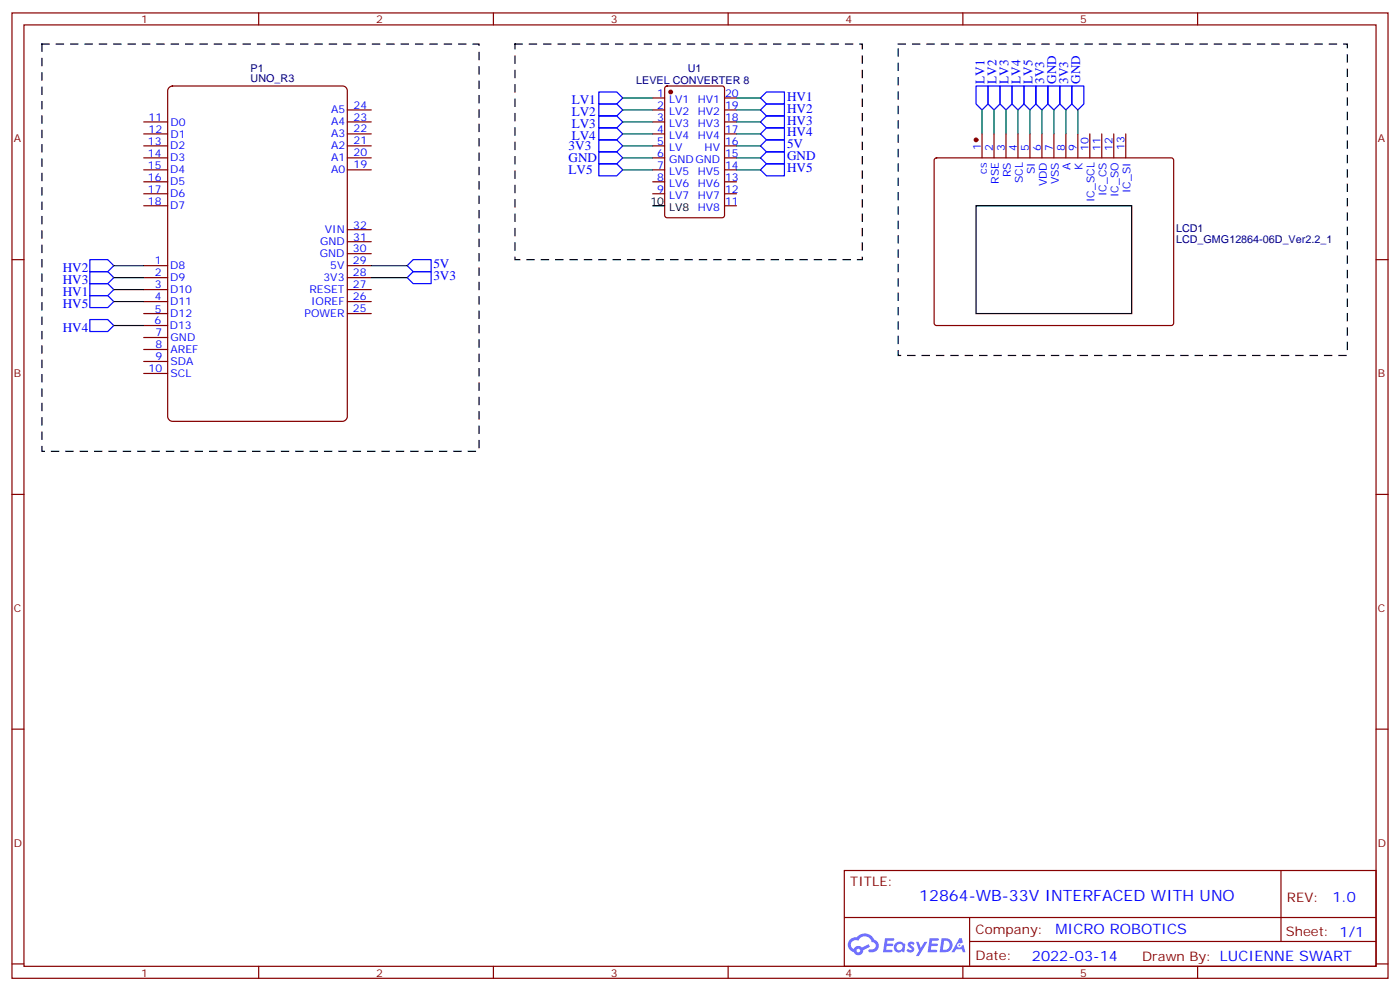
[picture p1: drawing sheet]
<svg xmlns="http://www.w3.org/2000/svg" width="412mm" height="292mm" viewBox="0 0 412 292" stroke-linecap="round" stroke-linejoin="round" font-family="sans-serif">
<g fill="none" stroke="#870000" stroke-width=".35">
<path d="M3.5 3.8h405.4v284.3h-405.4zM7.1 7.3h398.2v277.3h-398.2zM76.2 3.8v3.5M145.3 3.8v3.5M214.5 3.8v3.5M283.6 3.8v3.5M352.8 3.8v3.5M3.5 76.5h3.6M405.3 76.5h3.6M3.5 145.6h3.6M405.3 145.6h3.6M3.5 214.8h3.6"/>
<path d="M405.3 214.8h3.6M248.7 256.4h156.6v28.2h-156.6zM377.3 256.4v20.9M248.7 270.2h156.5M285.6 277.3h119.6M285.6 270.2v14.2M3.5 283.9h3.6M76.2 284.6v3.5M145.3 284.6v3.5M214.5 284.6v3.5M283.6 284.6v3.5M352.8 284.6v3.5"/>
<path d="M405.3 283.9h3.6"/>
</g>
<g fill="#5487ff">
<path d="M267.7 277.6a1.22 1.22 0 0 1 1.7 .2l-.4 .6a.47 .47 0 0 0-.3-.4 .47 .47 0 0 0-.5 .2l.1 .2a1.14 1.14 0 0 1 .8 1.8 1.14 1.14 0 0 1-1.9 0l-.2-.2 .5-.6 .7 .5a.29 .29 0 0 0 .3-.3 .29 .29 0 0 0-.2-.3 1.04 1.04 0 0 1-.6-1.7z"/>
<path d="M260.7 276.3h2.4l.3 .2-.2 .5-1.8 .1-.1 .8h1.5l.3 .4-.3 .4h-1.6l-.2 1.1h1.7l.2 .3-.2 .3-2.6 .1z"/>
<path d="M273.8 276.3h2.4l.3 .2-.1 .5-1.8 .1-.2 .8h1.6l.3 .4-.4 .4h-1.6l-.1 1.1h1.7l.2 .3-.2 .3-2.6 .1z"/>
<path d="M282.6 276.3h.7l.3 1.3-.6 .3a.69 .69 0 0 0-1 .3 .69 .69 0 0 0 .4 .9 .69 .69 0 0 0 .9-.6l.5-.2 .6 2.2h-.8l-.2-.9h-1.8l-.5 .9h-.8z"/>
<path d="M269.8 277.4h.8l.6 1.8 1.1-1.8h.9l-2.6 4.2h-.8l.9-1.5z"/>
<path d="M277.4 276.3l-.6 4.2h1.3a2.11 2.11 0 0 0 2.5-2.1 2.11 2.11 0 0 0-2.5-2.1zM278.1 277.1a1.39 1.39 0 0 1 1.7 1.4 1.39 1.39 0 0 1-1.8 1.3h-.3z"/>
<path d="M263.7 277.9a1.54 1.54 0 0 0-.1 2.2 1.54 1.54 0 0 0 2.2 .1l.6 .3 .3-2.3-.2-.3h-.4a1.49 1.49 0 0 0-2.4 0zM264 278.9a.94 .94 0 0 1 1.8 0 .94 .94 0 0 1-1.8 0z"/>
<path d="M250.4 276.7a2.18 2.18 0 0 0 1.1 3.7 1.44 1.44 0 0 0 1.6 .9 1.44 1.44 0 0 0 1.2-1.4l2-1.1-.5-.7-1.9 1a1.47 1.47 0 0 0-2.4 .4 1.39 1.39 0 0 1-.7-1.9 1.39 1.39 0 0 1 2-.5 2.12 2.12 0 0 1 2.2-1.3 2.12 2.12 0 0 1 1.9 1.7 1.14 1.14 0 0 1 1.1 1.4 1.14 1.14 0 0 1-1.7 .7 .43 .43 0 0 0-.5 .4 .43 .43 0 0 0 .4 .5 1.98 1.98 0 0 0 2.5-1.2 1.98 1.98 0 0 0-1.2-2.6 3.1 3.1 0 0 0-5.3-.6l-.9 .1zM252.3 280a.55 .55 0 0 1 1.1 0 .55 .55 0 0 1-1.1 0z"/>
<circle cx="282.6" cy="278.4" r=".26"/>
</g>
<g fill="none" stroke="#870000" stroke-width=".35">
<path d="M42.3 35.9h7.1M42.3 39.4h7.1M102.3 35.9h7.1M102.3 39.4h7.1M102.3 32.4h7.1M192.3 35.9h3.5M192.3 39.4h3.5M192.3 32.4h3.5M192.3 28.9h3.5M196 25.5l.5-.2h16.2l.7 .5v37.6l-.4 .7h-16.5l-.7-.4v-37.7zM213.4 35.9h3.6M213.4 39.4h3.6"/>
<path d="M213.4 32.4h3.6M213.4 28.9h3.6M289.3 39.4v7.1M292.8 39.4v7.1M296.3 39.4v7.1M299.9 39.4v7.1M303.4 39.4v7.1M306.9 39.4v7.1M310.4 39.4v7.1M314 39.4v7.1M317.5 39.4v7.1M321 39.4v7.1"/>
<path d="M324.6 39.4v7.1M328.1 39.4v7.1M331.6 39.4v7.1M42.3 43h7.1M42.3 46.5h7.1M42.3 50h7.1M42.3 53.6h7.1M42.3 57.1h7.1M102.3 43h7.1M102.3 46.5h7.1M102.3 50h7.1M192.3 43h3.5"/>
<path d="M192.3 46.5h3.5M192.3 50h3.5M192.3 53.6h3.5M192.3 57.1h3.5M213.4 43h3.6M213.4 46.5h3.6M213.4 50h3.6M213.4 53.6h3.6M213.4 57.1h3.6M275.4 46.7l.5-.2h69.1l.5 .2 .2 .5v48.3l-.7 .4-69.4-.1-.4-.6v-48zM42.3 78.2h7.1M42.3 60.6h7.1"/>
<path d="M102.3 78.2h7.1M102.3 74.7h7.1M102.3 71.2h7.1M102.3 67.7h7.1M213.4 60.6h3.6M42.3 81.8h7.1M42.3 85.3h7.1M42.3 88.8h7.1M42.3 92.4h7.1M42.3 95.9h7.1M42.3 99.4h7.1M102.3 81.8h7.1"/>
<path d="M102.3 85.3h7.1M102.3 88.8h7.1M102.3 92.4h7.1M42.3 102.9h7.1M42.3 106.5h7.1M42.3 110h7.1"/>
</g>
<g fill="#870000" stroke="#870000" stroke-width=".35">
<circle cx="287.5" cy="41.2" r=".53"/>
<circle cx="197.6" cy="27.1" r=".53"/>
</g>
<path d="M192.3 60.6h3.5M287.5 60.6h45.9v31.8h-45.9z" fill="none" stroke="#000" stroke-width=".35"/>
<path d="M49.7 25.9l1.1-.6h50.1a1.41 1.41 0 0 1 1.4 1.4v96a1.51 1.51 0 0 1-1.4 1.4h-50.1a1.51 1.51 0 0 1-1.4-1.4v-96z" fill="none" stroke="#800000" stroke-width=".35"/>
<g fill="none" stroke="#00f" stroke-width=".35">
<path d="M176.4 27.1h5.3l1.7 1.8-1.7 1.7h-5.3zM176.4 30.6h5.3l1.7 1.8-1.7 1.7h-5.3zM176.4 34.1h5.3l1.7 1.8-1.7 1.8h-5.3zM176.4 37.7h5.3l1.7 1.7-1.7 1.8h-5.3zM224 28.9l1.8-1.8h5.3v3.5h-5.3zM224 32.4l1.8-1.8h5.3v3.5h-5.3zM224 35.9l1.8-1.8h5.3v3.6h-5.3zM224 39.4l1.8-1.7h5.3v3.5h-5.3zM287.5 25.3h3.5v5.3l-1.7 1.8-1.8-1.8zM291 25.3h3.6v5.3l-1.8 1.8-1.8-1.8zM294.6 25.3h3.5v5.3l-1.8 1.8-1.7-1.8zM298.1 25.3h3.5v5.3l-1.7 1.8-1.8-1.8z"/>
<path d="M301.6 25.3h3.6v5.3l-1.8 1.8-1.8-1.8zM305.2 25.3h3.5v5.3l-1.8 1.8-1.7-1.8zM308.7 25.3h3.5v5.3l-1.8 1.8-1.7-1.8zM312.2 25.3h3.5v5.3l-1.7 1.8-1.8-1.8zM315.7 25.3h3.6v5.3l-1.8 1.8-1.8-1.8zM176.4 41.2h5.3l1.7 1.8-1.7 1.7h-5.3zM176.4 44.7h5.3l1.7 1.8-1.7 1.8h-5.3zM176.4 48.3h5.3l1.7 1.7-1.7 1.8h-5.3zM224 43l1.8-1.8h5.3v3.5h-5.3zM224 46.5l1.8-1.8h5.3v3.6h-5.3zM224 50l1.8-1.7h5.3v3.5h-5.3zM26.5 76.5h5.2l1.8 1.7-1.8 1.8h-5.2z"/>
<path d="M119.9 78.2l1.8-1.7h5.3v3.5h-5.3zM26.5 83.5h5.2l1.8 1.8-1.8 1.8h-5.2zM26.5 80h5.2l1.8 1.8-1.8 1.7h-5.2zM26.5 94.1h5.2l1.8 1.8-1.8 1.7h-5.2zM26.5 87.1h5.2l1.8 1.7-1.8 1.8h-5.2zM119.9 81.8l1.8-1.8h5.3v3.5h-5.3z"/>
</g>
<g fill="none" stroke="#008700" stroke-width=".35">
<path d="M183.4 28.9h8.9M183.4 32.4h8.9M183.4 35.9h8.9M183.4 39.4h8.9M217 28.9h7M217 32.4h7M217 35.9h7M217 39.4h7M289.3 32.4v7M292.8 32.4v7M296.3 32.4v7M299.9 32.4v7"/>
<path d="M303.4 32.4v7M306.9 32.4v7M310.4 32.4v7M314 32.4v7M317.5 32.4v7M183.4 43h8.9M183.4 46.5h8.9M183.4 50h8.9M217 43h7M217 46.5h7M217 50h7M33.5 78.2h8.8"/>
<path d="M109.4 78.2h10.5M33.5 85.3h8.8M33.5 81.8h8.8M33.5 88.8h8.8M33.5 95.9h8.8M109.4 81.8h10.5"/>
</g>
<path d="M12.3 13h128.8v119.9h-128.8zM151.7 13h102.3v63.5h-102.3zM264.6 13h132.3v91.7h-132.3z" fill="none" stroke="#000" stroke-width=".35" stroke-dasharray="2.1 2.1"/>
<text font-size="4.6" fill="#00f" x="270.8" y="265.4">12864-WB-33V INTERFACED WITH UNO</text>
<g font-size="4.2" fill="#00f">
<text x="392.5" y="265.7">1.0</text>
<text x="310.9" y="275.2">MICRO ROBOTICS</text>
<text x="304" y="283">2022-03-14</text>
</g>
<g font-size="3.9" fill="#00f">
<text x="231.8" y="29.6">HV1</text>
<text x="290" y="24.7" transform="rotate(-90 290 24.7)">LV1</text>
<text x="293.5" y="24.7" transform="rotate(-90 293.5 24.7)">LV2</text>
<text x="297" y="24.7" transform="rotate(-90 297 24.7)">LV3</text>
<text x="300.6" y="24.7" transform="rotate(-90 300.6 24.7)">LV4</text>
<text x="304.1" y="24.7" transform="rotate(-90 304.1 24.7)">LV5</text>
<text x="307.6" y="24.7" transform="rotate(-90 307.6 24.7)">3V3</text>
<text x="311.1" y="24.7" transform="rotate(-90 311.1 24.7)">GND</text>
<text x="314.7" y="24.7" transform="rotate(-90 314.7 24.7)">3V3</text>
<text x="318.2" y="24.7" transform="rotate(-90 318.2 24.7)">GND</text>
<text x="168.4" y="30.6">LV1</text>
<text x="168.4" y="34.1">LV2</text>
<text x="231.8" y="33.1">HV2</text>
<text x="168.4" y="37.7">LV3</text>
<text x="168.4" y="41.2">LV4</text>
<text x="231.8" y="36.7">HV3</text>
<text x="231.8" y="40.2">HV4</text>
<text x="167.5" y="44.2">3V3</text>
<text x="167.5" y="47.8">GND</text>
<text x="231.8" y="43.7">5V</text>
<text x="231.8" y="47.3">GND</text>
<text x="167.5" y="51.3">LV5</text>
<text x="231.8" y="50.8">HV5</text>
<text x="18.5" y="80">HV2</text>
<text x="18.5" y="83.5">HV3</text>
<text x="127.7" y="79">5V</text>
<text x="127.7" y="82.5">3V3</text>
<text x="18.5" y="87.1">HV1</text>
<text x="18.5" y="90.6">HV5</text>
<text x="18.5" y="97.6">HV4</text>
</g>
<g font-size="3.9" fill="#800">
<text x="250.5" y="261">TITLE:</text>
<text x="379.1" y="265.7">REV:</text>
<text x="287.4" y="275.2">Company:</text>
<text x="378.7" y="275.8">Sheet: 1/1</text>
<text x="287.4" y="282.9">Date:</text>
<text x="336.4" y="282.9">Drawn By: LUCIENNE SWART</text>
</g>
<g font-size="3.2" fill="#800">
<text x="41.6" y="6.8">1</text>
<text x="110.8" y="6.8">2</text>
<text x="179.9" y="6.8">3</text>
<text x="249.1" y="6.8">4</text>
<text x="318.2" y="6.8">5</text>
<text x="4.1" y="41.9">A</text>
<text x="405.9" y="41.9">A</text>
<text x="4.1" y="111.1">B</text>
<text x="405.9" y="111.1">B</text>
<text x="4.1" y="180.2">C</text>
<text x="405.9" y="180.2">C</text>
<text x="4.1" y="249.3">D</text>
<text x="405.9" y="249.3">D</text>
<text x="41.6" y="287.6">1</text>
<text x="110.8" y="287.6">2</text>
<text x="179.9" y="287.6">3</text>
<text x="249.1" y="287.6">4</text>
<text x="318.2" y="287.6">5</text>
</g>
<g font-size="3.2" fill="#000080">
<text x="73.8" y="21.1">P1</text>
<text x="202.6" y="21.2">U1</text>
<text x="73.8" y="24.3">UNO_R3</text>
<text x="187.4" y="24.7">LEVEL CONVERTER 8</text>
<text x="346.4" y="71.5">LCD_GMG12864-06D_Ver2.2_1</text>
<text x="346.4" y="68.4">LCD1</text>
</g>
<g font-size="3.2" fill="#00f">
<text x="193.6" y="28.5">1</text>
<text x="213.6" y="28.5">20</text>
<text x="43.8" y="35.6">11</text>
<text x="97.5" y="33.4">A5</text>
<text x="104.2" y="35.5">23</text>
<text x="104.2" y="32">24</text>
<text x="193.6" y="35.6">3</text>
<text x="193.6" y="32">2</text>
<text x="197.1" y="33.8">LV2</text>
<text x="197.1" y="30.3">LV1</text>
<text x="205.6" y="30.3">HV1</text>
<text x="205.6" y="33.8">HV2</text>
<text x="213.6" y="32">19</text>
<text x="213.6" y="35.6">18</text>
<text x="43.8" y="39.1">12</text>
<text x="50.3" y="37">D0</text>
<text x="50.3" y="40.5">D1</text>
<text x="97.5" y="40.4">A3</text>
<text x="97.5" y="36.9">A4</text>
<text x="104.2" y="39">22</text>
<text x="193.6" y="39.1">4</text>
<text x="197.1" y="40.9">LV4</text>
<text x="197.1" y="37.3">LV3</text>
<text x="205.6" y="37.3">HV3</text>
<text x="205.6" y="40.9">HV4</text>
<text x="213.6" y="39.1">17</text>
<text x="43.6" y="42.6">13</text>
<text x="43.6" y="46.1">14</text>
<text x="50.1" y="44">D2</text>
<text x="50.1" y="47.6">D3</text>
<text x="97.5" y="47.5">A1</text>
<text x="97.5" y="44">A2</text>
<text x="104.2" y="46.1">20</text>
<text x="104.2" y="42.5">21</text>
<text x="193.6" y="46.1">6</text>
<text x="193.6" y="42.6">5</text>
<text x="197.1" y="47.9">GNDGND</text>
<text x="197.1" y="44.4">LV</text>
<text x="207.6" y="44.4">HV</text>
<text x="213.6" y="42.6">16</text>
<text x="213.6" y="46.1">15</text>
<text x="288.9" y="44.2" transform="rotate(-90 288.9 44.2)">1</text>
<text x="292.5" y="44.6" transform="rotate(-90 292.5 44.6)">2</text>
<text x="296" y="44.6" transform="rotate(-90 296 44.6)">3</text>
<text x="299.5" y="44.6" transform="rotate(-90 299.5 44.6)">4</text>
<text x="303" y="44.6" transform="rotate(-90 303 44.6)">5</text>
<text x="306.6" y="44.6" transform="rotate(-90 306.6 44.6)">6</text>
<text x="310.1" y="44.6" transform="rotate(-90 310.1 44.6)">7</text>
<text x="313.6" y="44.6" transform="rotate(-90 313.6 44.6)">8</text>
<text x="317.1" y="44.6" transform="rotate(-90 317.1 44.6)">9</text>
<text x="320.7" y="44.6" transform="rotate(-90 320.7 44.6)">10</text>
<text x="324.2" y="44.6" transform="rotate(-90 324.2 44.6)">11</text>
<text x="327.7" y="44.6" transform="rotate(-90 327.7 44.6)">12</text>
<text x="331.3" y="44.2" transform="rotate(-90 331.3 44.2)">13</text>
<text x="43.6" y="49.7">15</text>
<text x="43.6" y="53.2">16</text>
<text x="50.1" y="51.1">D4</text>
<text x="97.5" y="51">A0</text>
<text x="104.2" y="49.6">19</text>
<text x="193.6" y="53.2">8</text>
<text x="193.6" y="49.7">7</text>
<text x="197.1" y="51.4">LV5</text>
<text x="205.6" y="51.4">HV5</text>
<text x="213.6" y="49.7">14</text>
<text x="213.6" y="53.2">13</text>
<text x="290.7" y="51.1" transform="rotate(-90 290.7 51.1)">cs</text>
<text x="297.7" y="52.2" transform="rotate(-90 297.7 52.2)">RS</text>
<text x="301.3" y="54" transform="rotate(-90 301.3 54)">SCL</text>
<text x="304.8" y="51.3" transform="rotate(-90 304.8 51.3)">SI</text>
<text x="315.4" y="50" transform="rotate(-90 315.4 50)">A</text>
<text x="318.9" y="50" transform="rotate(-90 318.9 50)">K</text>
<text x="43.6" y="56.7">17</text>
<text x="50.1" y="54.6">D5</text>
<text x="50.1" y="58.1">D6</text>
<text x="193.6" y="56.7">9</text>
<text x="197.1" y="58.5">LV7</text>
<text x="197.1" y="55">LV6</text>
<text x="205.6" y="55">HV6</text>
<text x="205.6" y="58.5">HV7</text>
<text x="213.6" y="56.7">12</text>
<text x="294.2" y="54.2" transform="rotate(-90 294.2 54.2)">RSE</text>
<text x="308.3" y="54.9" transform="rotate(-90 308.3 54.9)">VDD</text>
<text x="311.9" y="54.3" transform="rotate(-90 311.9 54.3)">VSS</text>
<text x="322.4" y="59.5" transform="rotate(-90 322.4 59.5)">IC_SCL</text>
<text x="326" y="57.8" transform="rotate(-90 326 57.8)">IC_CS</text>
<text x="329.5" y="58" transform="rotate(-90 329.5 58)">IC_SO</text>
<text x="333" y="56.9" transform="rotate(-90 333 56.9)">IC_SI</text>
<text x="43.6" y="60.3">18</text>
<text x="50.1" y="61.7">D7</text>
<text x="205.6" y="62">HV8</text>
<text x="213.6" y="60.3">11</text>
<text x="95.7" y="68.7">VIN</text>
<text x="104.1" y="70.8">31</text>
<text x="104.1" y="67.3">32</text>
<text x="45.6" y="77.9">1</text>
<text x="94.2" y="75.7">GND</text>
<text x="94.3" y="72.2">GND</text>
<text x="104" y="77.8">29</text>
<text x="104" y="74.3">30</text>
<text x="45.6" y="81.4">2</text>
<text x="50.1" y="79.3">D8</text>
<text x="50.1" y="82.8">D9</text>
<text x="95.3" y="82.8">3V3</text>
<text x="97.3" y="79.3">5V</text>
<text x="104" y="81.4">28</text>
<text x="45.6" y="85">3</text>
<text x="45.6" y="88.5">4</text>
<text x="50.1" y="86.4">D10</text>
<text x="50.1" y="89.9">D11</text>
<text x="91.1" y="86.3">RESET</text>
<text x="91.6" y="89.8">IOREF</text>
<text x="104" y="88.4">26</text>
<text x="104" y="84.9">27</text>
<text x="45.5" y="95.5">6</text>
<text x="45.7" y="92.1">5</text>
<text x="50.1" y="93.5">D12</text>
<text x="89.7" y="93.4">POWER</text>
<text x="104" y="92">25</text>
<text x="45.8" y="99.1">7</text>
<text x="50" y="96.9">D13</text>
<text x="50.3" y="100.5">GND</text>
<text x="45.8" y="102.6">8</text>
<text x="45.8" y="106.1">9</text>
<text x="50.3" y="104">AREF</text>
<text x="50.3" y="107.6">SDA</text>
<text x="43.8" y="109.7">10</text>
<text x="50.3" y="111.1">SCL</text>
</g>
<g font-size="3.2">
<text x="191.6" y="60.3">10</text>
<text x="197.1" y="62">LV8</text>
</g>
</svg>
